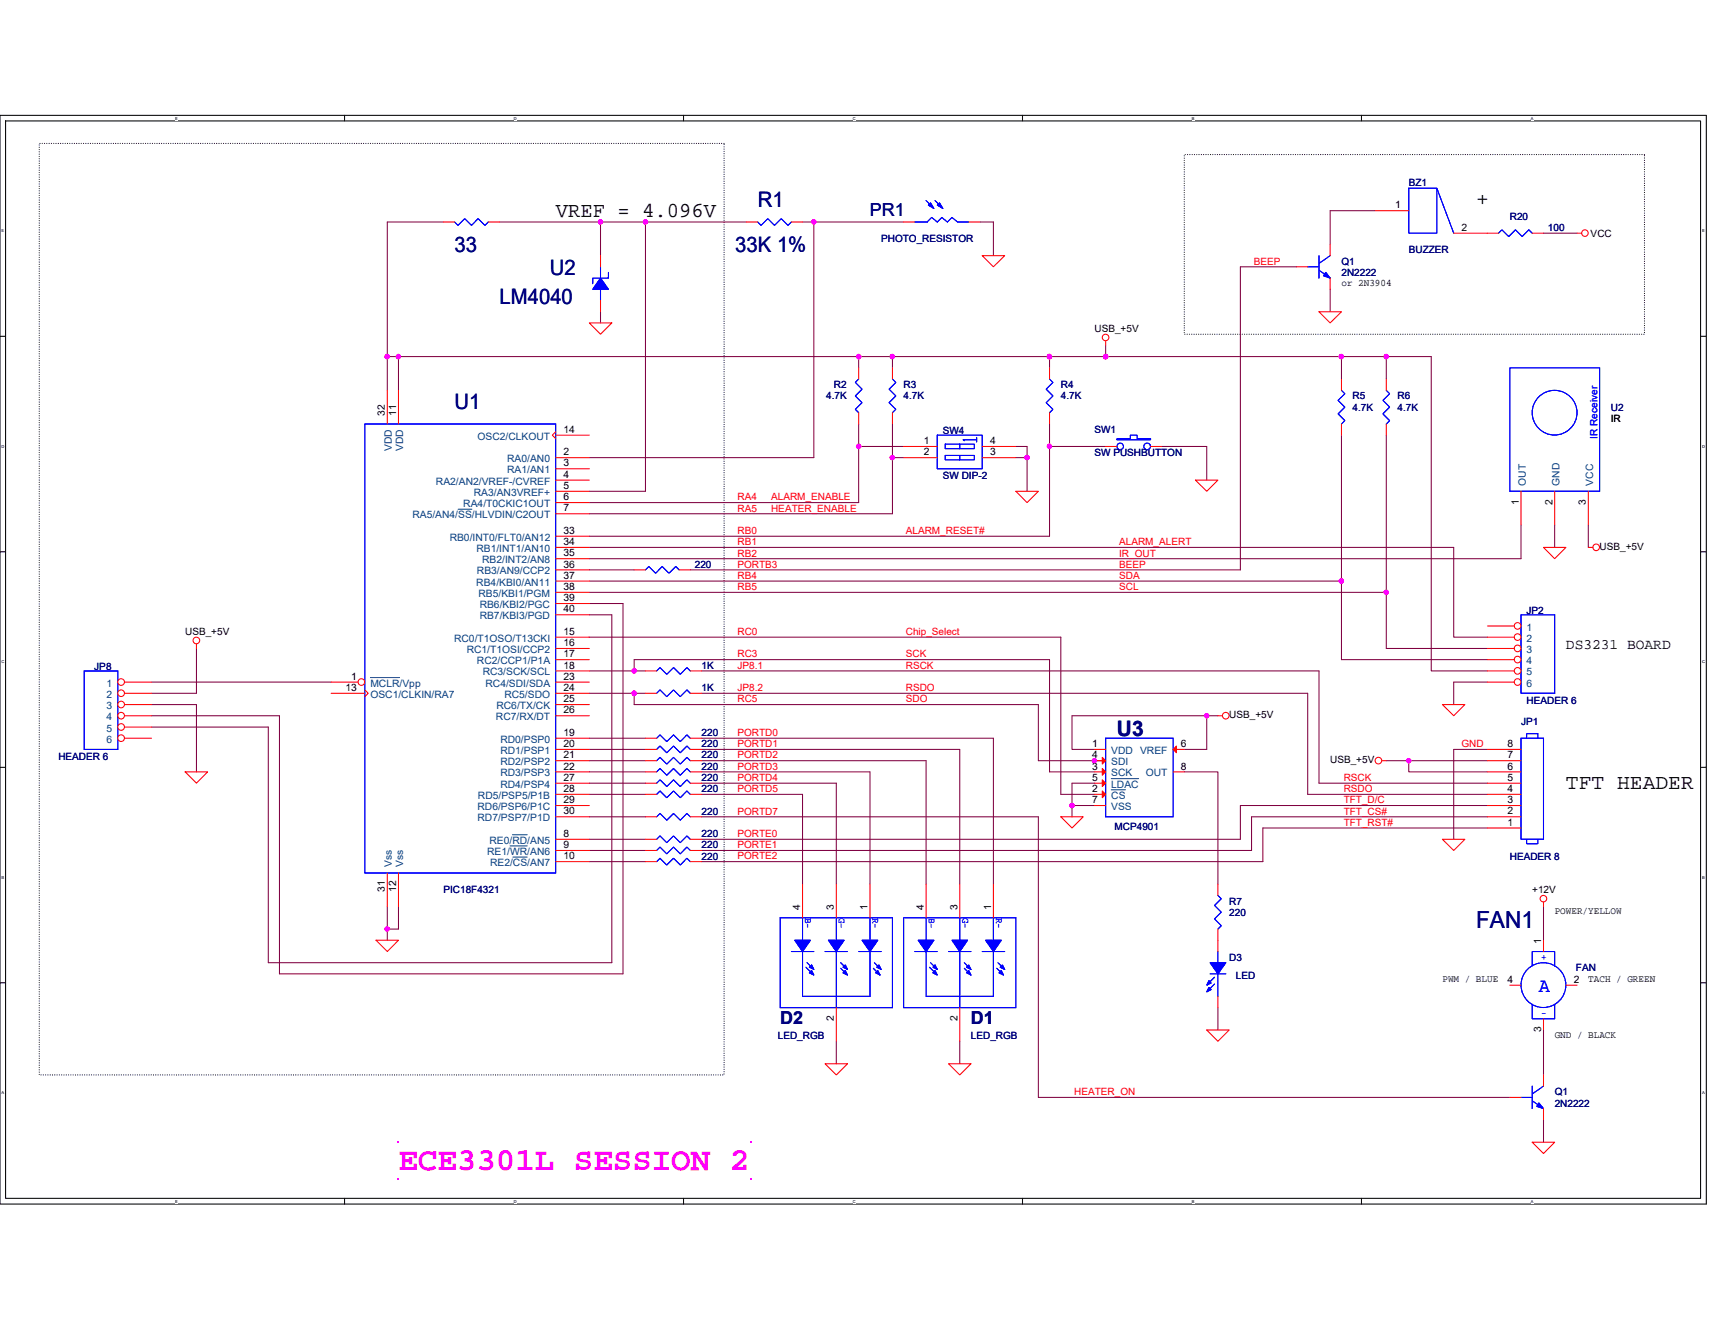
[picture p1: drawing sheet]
<svg xmlns="http://www.w3.org/2000/svg" width="279mm" height="216mm" viewBox="0 0 279 216" stroke-linecap="round" stroke-linejoin="round" font-family="sans-serif">
<path d="M0 18.8h278v177.4h-278zM.9 19.7h276.2v175.6h-276.2z" fill="none" stroke="#000" stroke-width=".17"/>
<g fill="#fff">
<path d="M28.5 18.9h.4v.7h-.4z"/>
<path d="M28.5 195.4h.4v.7h-.4z"/>
</g>
<path d="M56.1 18.8v.9M56.1 195.3v.9" fill="none" stroke="#000" stroke-width=".17"/>
<g fill="#fff">
<path d="M83.7 18.9h.5v.7h-.5z"/>
<path d="M83.7 195.4h.5v.7h-.5z"/>
</g>
<path d="M111.4 18.8v.9M111.4 195.3v.9" fill="none" stroke="#000" stroke-width=".17"/>
<g fill="#fff">
<path d="M139 18.9h.4v.7h-.4z"/>
<path d="M139 195.4h.4v.7h-.4z"/>
</g>
<path d="M166.6 18.8v.9M166.6 195.3v.9" fill="none" stroke="#000" stroke-width=".17"/>
<g fill="#fff">
<path d="M194.2 18.9h.4v.7h-.4z"/>
<path d="M194.2 195.4h.4v.7h-.4z"/>
</g>
<path d="M221.8 18.8v.9M221.8 195.3v.9" fill="none" stroke="#000" stroke-width=".17"/>
<g fill="#fff">
<path d="M249.4 18.9h.4v.7h-.4z"/>
<path d="M249.4 195.4h.4v.7h-.4z"/>
<path d="M.2 37.3h.5v.7h-.5z"/>
<path d="M277.3 37.3h.4v.7h-.4z"/>
<path d="M.2 72.3h.5v.8h-.5z"/>
<path d="M277.3 72.3h.4v.8h-.4z"/>
</g>
<path d="M0 54.8h.9M277.1 54.8h.9" fill="none" stroke="#000" stroke-width=".17"/>
<g fill="#fff">
<path d="M.2 107.5h.5v.7h-.5z"/>
<path d="M277.3 107.5h.4v.7h-.4z"/>
</g>
<path d="M0 89.9h.9M277.1 89.9h.9" fill="none" stroke="#000" stroke-width=".17"/>
<g fill="#fff">
<path d="M.2 142.6h.5v.7h-.5z"/>
<path d="M277.3 142.6h.4v.7h-.4z"/>
</g>
<path d="M0 125h.9M277.1 125h.9" fill="none" stroke="#000" stroke-width=".17"/>
<g fill="#fff">
<path d="M.2 177.7h.4v.7h-.4z"/>
<path d="M277.3 177.7h.4v.7h-.4z"/>
</g>
<path d="M0 160.1h.9M277.1 160.1h.9" fill="none" stroke="#000" stroke-width=".17"/>
<path d="M6.4 23.4h111.6v151.8h-111.6zM192.9 25.2h75v29.3h-75z" fill="none" stroke="#000" stroke-width=".17" stroke-dasharray="0 .3"/>
<g fill="#f0f">
<path d="M64.8 186h.2v.2h-.2z"/>
<path d="M122.3 186h.1v.2h-.1z"/>
<path d="M122.3 192.1h.1v.2h-.1z"/>
<path d="M64.8 192.1h.2v.2h-.2z"/>
</g>
<g fill="none" stroke="#800040" stroke-width=".17">
<path d="M72.2 36.2h-9.1v21.9M81.4 36.2h16.4M97.8 36.2v5.5M97.8 36.2h7.4M105.2 36.2h16.4M105.2 36.2v43.9h-9.2M130.7 36.2h1.9M132.6 36.2v38.4h-36.6M132.6 36.2h14.6M159.7 36.2h2.1v5.5M224 34.3h-7.3v5.5M251.5 38h5.4"/>
<path d="M63.1 58.1h1.8M63.1 58.1v5.5M64.9 58.1h75v1.8M64.9 58.1v5.5M97.8 50.8v1.8M139.9 58.1h5.5v1.8M145.4 58.1h25.6M171 58.1v1.8M171 58.1h9.1M180.1 58.1h38.4M180.1 56.3v1.8M211.2 43.5h-9.1v49.4h-89.6"/>
<path d="M216.7 47.1v3.7M218.5 58.1v3.7M218.5 58.1h14.7v51.2h9.1M225.8 58.1v3.7M139.9 72.7v9.2h-43.9M139.9 69.1v3.6M139.9 72.7h7.3M145.4 74.6h1.8M145.4 74.6v9.1h-49.4M145.4 69.1v5.5M165.5 72.7h1.8v1.9M165.5 74.6h1.8"/>
<path d="M167.3 74.6v5.5M171 72.7v14.7h-75M171 69.1v3.6h9.1M189.3 72.7h7.3v5.5M218.5 70.9v23.8M225.8 70.9v25.6M96 96.5h129.8M96 92.9h7.3M96 94.7h122.5M96 98.3h5.5v60.4h-56v-42.1h-20.8M96 89.2h140.8v14.6h5.5M218.5 94.7v12.8h23.8"/>
<path d="M225.8 96.5v9.2h16.5M247.8 85.5v5.5h-151.8M253.3 85.5v3.7M258.8 85.5v3.7M24.7 111.1h29.3M24.7 114.8h7.3v11M32 105.7v7.3h-7.3M96 100.2h3.7v56.7h-56v-38.4h-19M96 113h7.3v1.8h65.9v9.2h10.9M96 109.3h7.3M96 103.8h76.8v25.6h5.5M103.3 109.3v-1.8h67.7v18.3h7.3"/>
<path d="M103.3 109.3h1.9M103.3 113h1.9M114.3 109.3h100.6v18.3h27.4M114.3 113h98.7v16.4h29.3M196.6 116.6h-22v5.5h3.7M196.6 116.6v5.5h-3.7M196.6 116.6h1.8M242.3 111.1h-5.5v3.7M96 133.1h9.2M96 120.3h9.2M96 124h9.2M96 122.1h9.2"/>
<path d="M96 125.8h9.2M96 127.6h9.2M96 129.4h9.2M96 136.8h9.2M96 138.6h9.2M114.3 133.1h54.9v45.7h76.8M114.3 124h36.6v20.1M114.3 129.4h16.4v14.7M114.3 122.1h42.1v22M114.3 127.6h21.9v16.5M114.3 125.8h27.4v18.3M114.3 120.3h47.5v23.8"/>
<path d="M174.6 131.3v1.8M174.6 131.3h3.7M178.3 127.6h-3.7v3.7M192.9 125.8h5.5v18.3M225.8 124h3.7M229.5 124v1.8h12.8M229.5 124h12.8M242.3 134.9h-36.6v5.5h-91.4M242.3 131.3h-40.2v5.5h-87.8M242.3 122.1h-5.5v14.7M242.3 133.1h-38.4v5.5h-89.6M63.1 147.7v3.7"/>
<path d="M63.1 151.4v1.8M64.9 147.7v3.7h-1.8M96 140.4h9.2M251.5 147.7v5.5M136.2 169.7v3.6M156.4 169.7v3.6M198.4 164.2v3.6M251.5 167.8v7.4M251.5 182.5v3.6"/>
</g>
<g fill="#f0f" stroke="#f0f" stroke-width=".17">
<circle cx="180.1" cy="58.1" r=".36"/>
<circle cx="171" cy="58.1" r=".36"/>
<circle cx="63.1" cy="151.4" r=".36"/>
<circle cx="225.8" cy="58.1" r=".36"/>
<circle cx="218.5" cy="58.1" r=".36"/>
<circle cx="229.5" cy="123.9" r=".35"/>
<circle cx="171" cy="72.7" r=".36"/>
<circle cx="97.8" cy="36.2" r=".36"/>
<circle cx="132.6" cy="36.2" r=".36"/>
<circle cx="63.1" cy="58.1" r=".36"/>
<circle cx="105.1" cy="36.2" r=".36"/>
<circle cx="145.4" cy="58.1" r=".36"/>
<circle cx="167.3" cy="74.6" r=".36"/>
<circle cx="139.9" cy="72.7" r=".36"/>
<circle cx="64.9" cy="58.1" r=".36"/>
<circle cx="139.9" cy="58.1" r=".36"/>
<circle cx="145.4" cy="74.6" r=".36"/>
<circle cx="196.6" cy="116.6" r=".35"/>
<circle cx="174.6" cy="131.3" r=".36"/>
<circle cx="103.3" cy="113" r=".36"/>
<circle cx="178.3" cy="123.9" r=".35"/>
<circle cx="225.8" cy="96.5" r=".35"/>
<circle cx="218.5" cy="94.7" r=".36"/>
<circle cx="103.3" cy="109.3" r=".36"/>
</g>
<g fill="none" stroke="#f00" stroke-width=".17">
<path d="M72.2 36.2h1.9M79.5 36.2h1.9M121.6 36.2h1.8M128.9 36.2h1.8M147.2 36.2h1.8M157.8 36.2h1.9M216.7 39.8v1.9M224 34.3h5.5M236.8 38h7.3M249.6 38h1.9M256.9 38h.8M96 52.6h3.7l-1.9 1.9z"/>
<path d="M139.9 59.9v1.9M160 41.7h3.7l-1.9 1.8zM180.1 55.5v.8M211.2 43.5h1.8M214.9 50.8h3.6l-1.8 1.8zM216.7 45.3v1.8M139.9 67.2v1.9M147.2 72.7h5.5M147.2 74.6h5.5M160 72.7h5.5M160 74.6h5.5M180.1 72.7h1.9"/>
<path d="M187.5 72.7h1.8M194.8 78.2h3.6l-1.8 1.9zM165.5 80.1h3.7l-1.9 1.8zM251.5 89.2h3.6l-1.8 1.8zM258.8 89.2h.7M32 104.9v.8M105.2 109.3h1.8M105.2 113h1.8M112.5 109.3h1.8M112.5 113h1.8M198.4 116.6h.8M235 114.8h3.7l-1.9 1.8z"/>
<path d="M30.2 125.8h3.6l-1.8 1.8zM105.2 125.8h1.8M105.2 129.4h1.8M105.2 138.6h1.8M105.2 127.6h1.8M105.2 122.1h1.8M112.5 125.8h1.8M112.5 129.4h1.8M112.5 138.6h1.8M112.5 127.6h1.8M112.5 122.1h1.8M172.8 133.1h3.7l-1.9 1.8z"/>
<path d="M178.3 122.1h1.8M178.3 129.4h1.8M178.3 125.8h1.8M178.3 124h1.8M178.3 127.6h1.8M178.3 131.3h1.8M191.1 122.1h1.8M191.1 125.8h1.8M225.1 124h.7M235 136.8h3.7l-1.9 1.8zM242.3 134.9h5.5M242.3 133.1h5.5"/>
<path d="M242.3 131.3h5.5M242.3 129.4h5.5M242.3 127.6h5.5M242.3 125.8h5.5M242.3 124h5.5M242.3 122.1h5.5M61.3 153.2h3.6l-1.8 1.8zM105.2 140.4h1.8M112.5 140.4h1.8M130.7 144.1v5.4M136.2 144.1v5.4M141.7 144.1v5.4"/>
<path d="M251.5 147v.7M251.5 153.2v1.8M134.4 173.3h3.7l-1.9 1.9zM136.2 164.2v5.5M154.5 173.3h3.7l-1.8 1.9zM196.6 167.8h3.7l-1.9 1.9zM246 178.8h1.8M246 160.5h1.8M251.5 175.2v1.8M251.5 166v1.8M255.1 160.5h1.8M249.6 186.1h3.7l-1.8 1.9z"/>
<path d="M251.5 180.6v1.9"/>
<circle cx="258.2" cy="38" r=".53"/>
<circle cx="180.1" cy="55" r=".54"/>
<circle cx="260" cy="89.2" r=".54"/>
<circle cx="32" cy="104.4" r=".54"/>
<circle cx="199.7" cy="116.6" r=".54"/>
<circle cx="224.6" cy="123.9" r=".54"/>
<circle cx="251.5" cy="146.4" r=".54"/>
</g>
<g fill="none" stroke="#00f" stroke-width=".17">
<path d="M74.1 36.2l.5 .5 1.1-1.1 1.1 1.1 1.1-1.1 1.1 1.1 .5-.5M123.4 36.2l.6 .5 1.1-1.1 1.1 1.1 1.1-1.1 1.1 1.1 .5-.5M149 36.2h2l.8-.8 .9 .8 .7-.8 .9 .8 .8-.8 .9 .8h1.8M150.9 32.7l1.1 1.1M152.3 32.7l1.1 1.1M229.5 30.7h4.6v7.3h-4.6zM234.1 30.7l2.7 7.3M244.1 38l.6-.6 1.1 1.1 1.1-1.1 1.1 1.1 1.1-1.1 .5 .6M213 43.5h1.9M214.9 44l1.8 1.3M214.9 41.7v3.6M216.7 41.7l-1.8 1.2"/>
<path d="M139.9 61.8l-.6 .5 1.1 1.1-1.1 1.1 1.1 1.1-1.1 1.1 .6 .5M152.7 70.9h7.3v5.5h-7.3zM154 72.4h4.7v.7h-4.7zM154 74.2h4.7v.7h-4.7zM156.4 72.4v.7M156.4 74.2v.7M159.1 71.6h-2.2l.2 .2M159.1 71.3v.7M182 71.5h2.2v-.6h1.1v.6h2.2v.1h-5.5zM13.7 109.3h5.5v12.8h-5.5zM107 109.3l.5-.5 1.1 1.1 1.1-1.1 1.1 1.1 1.1-1.1 .6 .5M107 113l.5-.6 1.1 1.1 1.1-1.1 1.1 1.1 1.1-1.1 .6 .6"/>
<path d="M107 125.8l.5-.6 1.1 1.1 1.1-1.1 1.1 1.1 1.1-1.1 .6 .6M107 129.4l.5-.5 1.1 1.1 1.1-1.1 1.1 1.1 1.1-1.1 .6 .5M107 138.6l.5-.6 1.1 1.1 1.1-1.1 1.1 1.1 1.1-1.1 .6 .6M107 127.6l.5-.5 1.1 1.1 1.1-1.1 1.1 1.1 1.1-1.1 .6 .5M107 122.1l.5-.5 1.1 1.1 1.1-1.1 1.1 1.1 1.1-1.1 .6 .5M180.1 120.3h11v12.8h-11zM247.8 120.3h3.7v16.5h-3.7zM248.7 120.3v-.8h1.8v.8M248.7 136.8v.7h1.8v-.7M107 140.4l.5-.6 1.1 1.1 1.1-1.1 1.1 1.1 1.1-1.1 .6 .6M127.1 149.5h18.3v14.7h-18.3zM128.9 155h3.7"/>
<path d="M130.7 149.5v12.8h11v-12.8M131.3 157.6l1.1 1.1M131.5 156.9l1.1 1.1M134.4 155h3.7M136.2 149.5v14.7M137 157.8l1.1 1.1M137 156.9l1.1 1.1M139.9 155h3.7M142.3 157.8l1.1 1.1M142.5 156.9l1.1 1.1M249.6 157.4v-2.4h3.7v2.4M247.8 178.8h1.8"/>
<path d="M249.6 179.4l1.9 1.2M249.6 177v3.6M249.6 163.6v2.4h3.7v-2.4M251.5 177l-1.9 1.3"/>
<circle cx="182.5" cy="72.7" r=".53"/>
<circle cx="186.9" cy="72.7" r=".54"/>
<circle cx="251.4" cy="160.5" r="3.7"/>
</g>
<g fill="#00f" stroke="#00f" stroke-width=".17">
<path d="M250.7 179.7l.8 .9-1.1-.3z" fill-rule="evenodd"/>
<path d="M250.7 179.7l.8 .9-1.1-.3z" fill-rule="evenodd"/>
<path d="M140.4 153.2h2.6l-1.3 1.8z" fill-rule="evenodd"/>
<path d="M143.2 157.2l.4 .8-.8-.4z" fill-rule="evenodd"/>
<path d="M143 158.1l.4 .8-.8-.4z" fill-rule="evenodd"/>
<path d="M135 153.2h2.5l-1.3 1.8z" fill-rule="evenodd"/>
<path d="M129.5 153.2h2.5l-1.3 1.8z" fill-rule="evenodd"/>
<path d="M137.7 157.2l.4 .8-.8-.4z" fill-rule="evenodd"/>
<path d="M137.7 158.1l.4 .8-.8-.4z" fill-rule="evenodd"/>
<path d="M132.2 157.2l.4 .8-.8-.4z" fill-rule="evenodd"/>
<path d="M132.2 158.1l.4 .8-.8-.4z" fill-rule="evenodd"/>
<path d="M140.4 153.2h2.6l-1.3 1.8z" fill-rule="evenodd"/>
<path d="M143.2 157.2l.4 .8-.8-.4z" fill-rule="evenodd"/>
<path d="M143 158.1l.4 .8-.8-.4z" fill-rule="evenodd"/>
<path d="M135 153.2h2.5l-1.3 1.8z" fill-rule="evenodd"/>
<path d="M129.5 153.2h2.5l-1.3 1.8z" fill-rule="evenodd"/>
<path d="M137.7 157.2l.4 .8-.8-.4z" fill-rule="evenodd"/>
<path d="M137.7 158.1l.4 .8-.8-.4z" fill-rule="evenodd"/>
<path d="M132.2 157.2l.4 .8-.8-.4z" fill-rule="evenodd"/>
<path d="M132.2 158.1l.4 .8-.8-.4z" fill-rule="evenodd"/>
<path d="M151.6 33.1l.5 .9-.9-.6z" fill-rule="evenodd"/>
<path d="M153.1 33.1l.5 .9-.9-.6z" fill-rule="evenodd"/>
<path d="M151.6 33.1l.5 .9-.9-.6z" fill-rule="evenodd"/>
<path d="M153.1 33.1l.5 .9-.9-.6z" fill-rule="evenodd"/>
<path d="M216 44.4l.7 .9-1.1-.4z" fill-rule="evenodd"/>
<path d="M216 44.4l.7 .9-1.1-.4z" fill-rule="evenodd"/>
</g>
<g fill="#f00" stroke="#f00" stroke-width=".17">
<path d="M179.6 128.9l.5 .5-.5 .6z"/>
<path d="M179.6 125.2l.5 .6-.5 .5z"/>
<path d="M179.6 123.4l.5 .6-.5 .5z"/>
<path d="M179.6 127.1l.5 .5-.5 .6z"/>
<path d="M191.1 122.1l.6-.5v1.1z"/>
</g>
<path d="M181 128.7h2.4M181 126.9h4.5" fill="none" stroke="#004080" stroke-width=".16"/>
<circle cx="19.7" cy="111.1" r=".54" fill="#fff" stroke="#f00" stroke-width=".17"/>
<path d="M20.3 111.1h4.4" fill="none" stroke="#f00" stroke-width=".17"/>
<circle cx="19.7" cy="113" r=".54" fill="#fff" stroke="#f00" stroke-width=".17"/>
<path d="M20.3 113h4.4" fill="none" stroke="#f00" stroke-width=".17"/>
<circle cx="19.7" cy="114.8" r=".54" fill="#fff" stroke="#f00" stroke-width=".17"/>
<path d="M20.3 114.8h4.4" fill="none" stroke="#f00" stroke-width=".17"/>
<circle cx="19.7" cy="116.6" r=".54" fill="#fff" stroke="#f00" stroke-width=".17"/>
<path d="M20.3 116.6h4.4" fill="none" stroke="#f00" stroke-width=".17"/>
<circle cx="19.7" cy="118.5" r=".54" fill="#fff" stroke="#f00" stroke-width=".17"/>
<path d="M20.3 118.5h4.4" fill="none" stroke="#f00" stroke-width=".17"/>
<circle cx="19.7" cy="120.3" r=".54" fill="#fff" stroke="#f00" stroke-width=".17"/>
<path d="M218.5 61.8v1.8M218.5 69.1v1.8M225.8 61.8v1.8M225.8 69.1v1.8M247.8 80.1v5.4M253.3 80.1v5.4M258.8 80.1v5.4M20.3 120.3h4.4M105.2 124h1.8M112.5 124h1.8M198.4 144.1v1.8M198.4 151.4v1.8" fill="none" stroke="#f00" stroke-width=".17"/>
<g fill="none" stroke="#00f" stroke-width=".17">
<path d="M246 59.9h14.6v20.2h-14.6zM218.5 63.6l.6 .6-1.1 1 1.1 1.1-1.1 1.1 1.1 1.1-.6 .6M225.8 63.6l.6 .6-1.1 1 1.1 1.1-1.1 1.1 1.1 1.1-.6 .6M247.8 100.2h5.5v12.8h-5.5zM107 124l.5-.6 1.1 1.1 1.1-1.1 1.1 1.1 1.1-1.1 .6 .6M198.4 145.9l.6 .6-1.1 1 1.1 1.1-1.1 1.1 1.1 1.1-.6 .6"/>
<circle cx="253.3" cy="67.2" r="3.6"/>
</g>
<circle cx="247.2" cy="102" r=".54" fill="#fff" stroke="#f00" stroke-width=".17"/>
<path d="M242.3 102h4.4" fill="none" stroke="#f00" stroke-width=".17"/>
<circle cx="247.2" cy="103.8" r=".54" fill="#fff" stroke="#f00" stroke-width=".17"/>
<path d="M242.3 103.8h4.4" fill="none" stroke="#f00" stroke-width=".17"/>
<circle cx="247.2" cy="105.7" r=".54" fill="#fff" stroke="#f00" stroke-width=".17"/>
<path d="M242.3 105.7h4.4" fill="none" stroke="#f00" stroke-width=".17"/>
<circle cx="247.2" cy="107.5" r=".54" fill="#fff" stroke="#f00" stroke-width=".17"/>
<path d="M242.3 107.5h4.4" fill="none" stroke="#f00" stroke-width=".17"/>
<circle cx="247.2" cy="109.3" r=".54" fill="#fff" stroke="#f00" stroke-width=".17"/>
<path d="M242.3 109.3h4.4" fill="none" stroke="#f00" stroke-width=".17"/>
<circle cx="247.2" cy="111.1" r=".54" fill="#fff" stroke="#f00" stroke-width=".17"/>
<g fill="none" stroke="#f00" stroke-width=".17">
<path d="M97.8 49v1.8M97.8 41.7v1.8M145.4 59.9v1.9M171 59.9v1.9M145.4 67.2v1.9M171 67.2v1.9M103.3 92.9h1.9M110.6 92.9h1.9M242.3 111.1h4.4M105.2 136.8h1.8M105.2 120.3h1.8M105.2 133.1h1.8"/>
<path d="M112.5 136.8h1.8M112.5 120.3h1.8M112.5 133.1h1.8M150.9 144.1v5.4M156.4 144.1v5.4M161.8 144.1v5.4M198.4 153.2v1.8M156.4 164.2v5.5M198.4 162.3v1.9"/>
</g>
<g fill="none" stroke="#00f" stroke-width=".17">
<path d="M97.8 47.1v1.9M97.8 43.5v1.8M99.1 44.4v.9h-2.5v.9M59.4 69.1h31.1v73.1h-31.1zM145.4 61.8l.5 .5-1.1 1.1 1.1 1.1-1.1 1.1 1.1 1.1-.5 .5M171 61.8l.5 .5-1.1 1.1 1.1 1.1-1.1 1.1 1.1 1.1-.5 .5M105.2 92.9l.5-.6 1.1 1.1 1.1-1.1 1.1 1.1 1.1-1.1 .5 .6M107 136.8l.5-.6 1.1 1.1 1.1-1.1 1.1 1.1 1.1-1.1 .6 .6M107 120.3l.5-.6 1.1 1.1 1.1-1.1 1.1 1.1 1.1-1.1 .6 .6M107 133.1l.5-.6 1.1 1.1 1.1-1.1 1.1 1.1 1.1-1.1 .6 .6M147.2 149.5h18.3v14.7h-18.3zM149 155h3.7"/>
<path d="M150.9 149.5v12.8h10.9v-12.8M151.4 157.6l1.1 1.1M151.6 156.9l1.1 1.1M154.5 155h3.7M156.4 149.5v14.7M157.1 157.8l1.1 1.1M157.1 156.9l1.1 1.1M160 155h3.7M162.4 157.8l1.1 1.1M162.6 156.9l1.1 1.1M197.1 158.7h2.6M197.9 159.2l-1.1 1.1"/>
<path d="M198.4 155v1.9M198.4 158.7v3.6M197.9 160.3l-1.1 1.1"/>
</g>
<g fill="#00f" stroke="#00f" stroke-width=".17">
<path d="M197.1 156.9h2.6l-1.3 1.8z" fill-rule="evenodd"/>
<path d="M197 160.9l.3 .3-.7 .4z" fill-rule="evenodd"/>
<path d="M197 159.8l.3 .4-.7 .3z" fill-rule="evenodd"/>
<path d="M197.1 156.9h2.6l-1.3 1.8z" fill-rule="evenodd"/>
<path d="M197 160.9l.3 .3-.7 .4z" fill-rule="evenodd"/>
<path d="M197 159.8l.3 .4-.7 .3z" fill-rule="evenodd"/>
<path d="M160.6 153.2h2.5l-1.3 1.8z" fill-rule="evenodd"/>
<path d="M163.3 157.2l.4 .8-.8-.4z" fill-rule="evenodd"/>
<path d="M163.1 158.1l.4 .8-.7-.4z" fill-rule="evenodd"/>
<path d="M155.1 153.2h2.5l-1.2 1.8z" fill-rule="evenodd"/>
<path d="M149.6 153.2h2.5l-1.2 1.8z" fill-rule="evenodd"/>
<path d="M157.8 157.2l.4 .8-.7-.4z" fill-rule="evenodd"/>
<path d="M157.8 158.1l.4 .8-.7-.4z" fill-rule="evenodd"/>
<path d="M152.3 157.2l.4 .8-.7-.4z" fill-rule="evenodd"/>
<path d="M152.3 158.1l.4 .8-.7-.4z" fill-rule="evenodd"/>
<path d="M160.6 153.2h2.5l-1.3 1.8z" fill-rule="evenodd"/>
<path d="M163.3 157.2l.4 .8-.8-.4z" fill-rule="evenodd"/>
<path d="M163.1 158.1l.4 .8-.7-.4z" fill-rule="evenodd"/>
<path d="M155.1 153.2h2.5l-1.2 1.8z" fill-rule="evenodd"/>
<path d="M149.6 153.2h2.5l-1.2 1.8z" fill-rule="evenodd"/>
<path d="M157.8 157.2l.4 .8-.7-.4z" fill-rule="evenodd"/>
<path d="M157.8 158.1l.4 .8-.7-.4z" fill-rule="evenodd"/>
<path d="M152.3 157.2l.4 .8-.7-.4z" fill-rule="evenodd"/>
<path d="M152.3 158.1l.4 .8-.7-.4z" fill-rule="evenodd"/>
<path d="M97.8 45.3l1.3 1.8h-2.5z" fill-rule="evenodd"/>
<path d="M97.8 45.3l1.3 1.8h-2.5z" fill-rule="evenodd"/>
</g>
<circle cx="58.9" cy="111.1" r=".54" fill="#fff" stroke="#f00" stroke-width=".17"/>
<g fill="none" stroke="#f00" stroke-width=".17">
<path d="M63.1 63.6v5.5M64.9 63.6v5.5M90.5 74.6h5.5M90.5 76.4h5.5M90.5 78.2h5.5M90.5 70.4l-.5 .5 .5 .6M90.5 70.9h5.5M90.5 80.1h5.5M90.5 81.9h5.5M90.5 83.7h5.5M90.5 87.4h5.5M90.5 89.2h5.5"/>
<path d="M90.5 91h5.5M90.5 92.9h5.5M90.5 94.7h5.5M90.5 96.5h5.5M90.5 98.3h5.5M54 113h5.4M54 111.1h4.3M59.4 112.4l.6 .6-.6 .5M90.5 100.2h5.5M90.5 116.6h5.5M90.5 114.8h5.5M90.5 113h5.5"/>
<path d="M90.5 111.1h5.5M90.5 109.3h5.5M90.5 107.5h5.5M90.5 105.7h5.5M90.5 103.8h5.5M90.5 136.8h5.5M90.5 138.6h5.5M90.5 120.3h5.5M90.5 122.1h5.5M90.5 124h5.5M90.5 125.8h5.5M90.5 127.6h5.5"/>
<path d="M90.5 129.4h5.5M90.5 131.3h5.5M90.5 133.1h5.5M63.1 142.2v5.5M64.9 142.2v5.5M90.5 140.4h5.5"/>
</g>
<path d="M74.6 83h2.3M60.3 110.4h4.8M83.1 137.8h2.8M83.5 136h2.4M83.6 139.7h2.3" fill="none" stroke="#004080" stroke-width=".16"/>
<g fill="#f0f" stroke="#f0f" stroke-width=".17">
<circle cx="180.1" cy="58.1" r=".36"/>
<circle cx="171" cy="58.1" r=".36"/>
<circle cx="63.1" cy="151.4" r=".36"/>
<circle cx="225.8" cy="58.1" r=".36"/>
<circle cx="218.5" cy="58.1" r=".36"/>
<circle cx="229.5" cy="123.9" r=".35"/>
<circle cx="171" cy="72.7" r=".36"/>
<circle cx="97.8" cy="36.2" r=".36"/>
<circle cx="132.6" cy="36.2" r=".36"/>
<circle cx="63.1" cy="58.1" r=".36"/>
<circle cx="105.1" cy="36.2" r=".36"/>
<circle cx="145.4" cy="58.1" r=".36"/>
<circle cx="167.3" cy="74.6" r=".36"/>
<circle cx="139.9" cy="72.7" r=".36"/>
<circle cx="64.9" cy="58.1" r=".36"/>
<circle cx="139.9" cy="58.1" r=".36"/>
<circle cx="145.4" cy="74.6" r=".36"/>
<circle cx="196.6" cy="116.6" r=".35"/>
<circle cx="174.6" cy="131.3" r=".36"/>
<circle cx="103.3" cy="113" r=".36"/>
<circle cx="178.3" cy="123.9" r=".35"/>
<circle cx="225.8" cy="96.5" r=".35"/>
<circle cx="218.5" cy="94.7" r=".36"/>
<circle cx="103.3" cy="109.3" r=".36"/>
</g>
<text font-size="5.3" fill="#f0f" x="64.9" y="190.6">ECE3301L SESSION 2</text>
<text font-size="3.8" fill="#000080" x="240.5" y="151.2">FAN1</text>
<g font-size="3.5">
<text x="90.5" y="35.3">VREF = 4.096V</text>
<text x="240.5" y="33.4">+</text>
<text x="255.1" y="128.5">TFT HEADER</text>
</g>
<g font-size="3.5" fill="#000080">
<text x="123.4" y="33.8">R1</text>
<text x="74.1" y="41.1">33</text>
<text x="119.8" y="41.1">33K 1%</text>
<text x="89.6" y="44.8">U2</text>
<text x="81.4" y="49.5">LM4040</text>
<text x="74.1" y="66.7">U1</text>
<text x="182" y="119.8">U3</text>
</g>
<text font-size="3.3" fill="#00f" x="250.7" y="161.7">A</text>
<g font-size="2.9" fill="#000080">
<text x="141.7" y="35.1">PR1</text>
<text x="127.1" y="166.9">D2</text>
<text x="158.2" y="166.9">D1</text>
</g>
<text font-size="2.4" x="255.1" y="105.7">DS3231 BOARD</text>
<g font-size="1.7">
<text x="227.3" y="34">1</text>
<text x="238.1" y="37.6">2</text>
<text x="62.7" y="67.8" transform="rotate(-90 62.7 67.8)">32</text>
<text x="64.5" y="67.8" transform="rotate(-90 64.5 67.8)">11</text>
<text x="91.8" y="70.5">14</text>
<text x="91.8" y="74.2">2</text>
<text x="91.8" y="76">3</text>
<text x="91.8" y="77.9">4</text>
<text x="150.5" y="72.4">1</text>
<text x="150.5" y="74.2">2</text>
<text x="161.3" y="72.4">4</text>
<text x="161.3" y="74.2">3</text>
<text x="91.8" y="79.7">5</text>
<text x="91.8" y="81.5">6</text>
<text x="91.8" y="83.3">7</text>
<text x="247.4" y="82.3" transform="rotate(-90 247.4 82.3)">1</text>
<text x="252.9" y="82.3" transform="rotate(-90 252.9 82.3)">2</text>
<text x="258.4" y="82.3" transform="rotate(-90 258.4 82.3)">3</text>
<text x="91.8" y="87">33</text>
<text x="91.8" y="88.8">34</text>
<text x="91.8" y="94.3">37</text>
<text x="91.8" y="90.7">35</text>
<text x="91.8" y="92.5">36</text>
<text x="91.8" y="96.1">38</text>
<text x="91.8" y="98">39</text>
<text x="91.8" y="99.8">40</text>
<text x="91.8" y="105.3">16</text>
<text x="91.8" y="103.4">15</text>
<text x="91.8" y="107.1">17</text>
<text x="56.3" y="112.6">13</text>
<text x="57.2" y="110.8">1</text>
<text x="91.8" y="108.9">18</text>
<text x="91.8" y="112.6">24</text>
<text x="91.8" y="110.8">23</text>
<text x="91.8" y="114.4">25</text>
<text x="91.8" y="116.2">26</text>
<text x="91.8" y="119.9">19</text>
<text x="91.8" y="121.7">20</text>
<text x="91.8" y="123.6">21</text>
<text x="91.8" y="125.4">22</text>
<text x="177.9" y="121.7">1</text>
<text x="177.9" y="125.4">3</text>
<text x="177.9" y="123.6">4</text>
<text x="192.4" y="121.7">6</text>
<text x="192.4" y="125.4">8</text>
<text x="245.6" y="125.4">6</text>
<text x="245.6" y="123.6">7</text>
<text x="245.6" y="121.7">8</text>
<text x="91.8" y="130.9">29</text>
<text x="91.8" y="127.2">27</text>
<text x="91.8" y="129.1">28</text>
<text x="177.9" y="130.9">7</text>
<text x="177.9" y="129.1">2</text>
<text x="177.9" y="127.2">5</text>
<text x="245.6" y="130.9">3</text>
<text x="245.6" y="129.1">4</text>
<text x="245.6" y="127.2">5</text>
<text x="91.8" y="132.7">30</text>
<text x="91.8" y="136.4">8</text>
<text x="245.6" y="134.5">1</text>
<text x="245.6" y="132.7">2</text>
<text x="91.8" y="138.2">9</text>
<text x="91.8" y="140">10</text>
<text x="62.7" y="145.4" transform="rotate(-90 62.7 145.4)">31</text>
<text x="64.5" y="145.4" transform="rotate(-90 64.5 145.4)">12</text>
<text x="130.4" y="148.3" transform="rotate(-90 130.4 148.3)">4</text>
<text x="135.9" y="148.3" transform="rotate(-90 135.9 148.3)">3</text>
<text x="141.4" y="148.3" transform="rotate(-90 141.4 148.3)">1</text>
<text x="150.5" y="148.3" transform="rotate(-90 150.5 148.3)">4</text>
<text x="156" y="148.3" transform="rotate(-90 156 148.3)">3</text>
<text x="161.5" y="148.3" transform="rotate(-90 161.5 148.3)">1</text>
<text x="251.1" y="153.8" transform="rotate(-90 251.1 153.8)">1</text>
<text x="245.6" y="160.1">4</text>
<text x="256.4" y="160.1">2</text>
<text x="135.9" y="166.4" transform="rotate(-90 135.9 166.4)">2</text>
<text x="156" y="166.4" transform="rotate(-90 156 166.4)">2</text>
<text x="251.1" y="168.2" transform="rotate(-90 251.1 168.2)">3</text>
</g>
<g font-size="1.7" fill="#004080">
<text x="77.8" y="71.6">OSC2/CLKOUT</text>
<text x="63.9" y="73.5" transform="rotate(-90 63.9 73.5)">VDD</text>
<text x="65.7" y="73.5" transform="rotate(-90 65.7 73.5)">VDD</text>
<text x="82.6" y="75.3">RA0/AN0</text>
<text x="82.6" y="77.1">RA1/AN1</text>
<text x="71" y="79">RA2/AN2/VREF-/CVREF</text>
<text x="75.5" y="82.6">RA4/T0CKIC1OUT</text>
<text x="77.2" y="80.8">RA3/AN3VREF+</text>
<text x="248.6" y="79.1" transform="rotate(-90 248.6 79.1)">OUT</text>
<text x="254" y="79.1" transform="rotate(-90 254 79.1)">GND</text>
<text x="259.5" y="79.1" transform="rotate(-90 259.5 79.1)">VCC</text>
<text x="67.2" y="84.5">RA5/AN4/SS/HLVDIN/C2OUT</text>
<text x="73.3" y="88.1">RB0/INT0/FLT0/AN12</text>
<text x="77.6" y="89.9">RB1/INT1/AN10</text>
<text x="77.6" y="95.4">RB4/KBI0/AN11</text>
<text x="77.7" y="93.6">RB3/AN9/CCP2</text>
<text x="78.5" y="91.8">RB2/INT2/AN8</text>
<text x="78" y="97.3">RB5/KBI1/PGM</text>
<text x="78.1" y="99.1">RB6/KBI2/PGC</text>
<text x="78.1" y="100.9">RB7/KBI3/PGD</text>
<text x="74" y="104.6">RC0/T1OSO/T13CKI</text>
<text x="76" y="106.4">RC1/T1OSI/CCP2</text>
<text x="248.7" y="102.7">1</text>
<text x="248.7" y="104.6">2</text>
<text x="248.7" y="106.4">3</text>
<text x="17.4" y="111.9">1</text>
<text x="17.4" y="113.7">2</text>
<text x="60.3" y="111.9">MCLR/Vpp</text>
<text x="60.3" y="113.7">OSC1/CLKIN/RA7</text>
<text x="77.7" y="108.2">RC2/CCP1/P1A</text>
<text x="78.6" y="110.1">RC3/SCK/SCL</text>
<text x="79.1" y="111.9">RC4/SDI/SDA</text>
<text x="82.2" y="113.7">RC5/SDO</text>
<text x="248.7" y="108.2">4</text>
<text x="248.7" y="110.1">5</text>
<text x="248.7" y="111.9">6</text>
<text x="17.4" y="115.5">3</text>
<text x="17.4" y="117.4">4</text>
<text x="17.4" y="119.2">5</text>
<text x="80.8" y="117.4">RC7/RX/DT</text>
<text x="80.9" y="115.5">RC6/TX/CK</text>
<text x="17.4" y="121">6</text>
<text x="81.5" y="121">RD0/PSP0</text>
<text x="81.5" y="122.9">RD1/PSP1</text>
<text x="81.5" y="124.7">RD2/PSP2</text>
<text x="181" y="122.9">VDD</text>
<text x="181" y="124.7">SDI</text>
<text x="185.7" y="122.9">VREF</text>
<text x="77.8" y="132">RD6/PSP6/P1C</text>
<text x="77.9" y="130.2">RD5/PSP5/P1B</text>
<text x="81.5" y="126.5">RD3/PSP3</text>
<text x="81.5" y="128.4">RD4/PSP4</text>
<text x="181" y="130.2">CS</text>
<text x="181" y="126.5">SCK</text>
<text x="181" y="128.4">LDAC</text>
<text x="181" y="132">VSS</text>
<text x="186.7" y="126.5">OUT</text>
<text x="77.8" y="133.8">RD7/PSP7/P1D</text>
<text x="79.8" y="137.5">RE0/RD/AN5</text>
<text x="63.9" y="141.3" transform="rotate(-90 63.9 141.3)">Vss</text>
<text x="65.7" y="141.3" transform="rotate(-90 65.7 141.3)">Vss</text>
<text x="79.4" y="139.3">RE1/WR/AN6</text>
<text x="79.8" y="141.1">RE2/CS/AN7</text>
</g>
<g font-size="1.6" fill="#000080">
<text x="229.5" y="30.3">BZ1</text>
<text x="246" y="35.8">R20</text>
<text x="143.6" y="39.5">PHOTO_RESISTOR</text>
<text x="229.5" y="41.3">BUZZER</text>
<text x="252.2" y="37.7">100</text>
<text x="218.5" y="43.1">Q1</text>
<text x="218.5" y="45">2N2222</text>
<text x="134.6" y="65.1">4.7K</text>
<text x="135.9" y="63.2">R2</text>
<text x="147.2" y="63.2">R3</text>
<text x="147.2" y="65.1">4.7K</text>
<text x="172.8" y="63.2">R4</text>
<text x="172.8" y="65.1">4.7K</text>
<text x="220.4" y="65.1">R5</text>
<text x="227.7" y="65.1">R6</text>
<text x="153.6" y="70.7">SW4</text>
<text x="178.3" y="70.6">SW1</text>
<text x="220.4" y="66.9">4.7K</text>
<text x="227.7" y="66.9">4.7K</text>
<text x="262.4" y="66.9">U2</text>
<text x="178.3" y="74.2">SW PUSHBUTTON</text>
<text x="153.6" y="78.1">SW DIP-2</text>
<text x="113.2" y="92.5">220</text>
<text x="248.7" y="100">JP2</text>
<text x="15.4" y="109.2">JP8</text>
<text x="114.3" y="109">1K</text>
<text x="114.3" y="112.6">1K</text>
<text x="114.3" y="120">220</text>
<text x="247.8" y="118.1">JP1</text>
<text x="248.7" y="114.6">HEADER 6</text>
<text x="9.5" y="123.8">HEADER 6</text>
<text x="114.3" y="125.4">220</text>
<text x="114.3" y="121.8">220</text>
<text x="114.3" y="123.6">220</text>
<text x="114.3" y="129.1">220</text>
<text x="114.3" y="127.3">220</text>
<text x="114.3" y="136.4">220</text>
<text x="114.3" y="132.7">220</text>
<text x="181.6" y="135.3">MCP4901</text>
<text x="114.3" y="140.1">220</text>
<text x="114.3" y="138.2">220</text>
<text x="246" y="140.1">HEADER 8</text>
<text x="72.2" y="145.5">PIC18F4321</text>
<text x="200.3" y="147.4">R7</text>
<text x="200.3" y="149.2">220</text>
<text x="200.3" y="156.5">D3</text>
<text x="201.3" y="159.4">LED</text>
<text x="256.8" y="158.2">FAN</text>
<text x="126.7" y="169.3">LED_RGB</text>
<text x="158.2" y="169.3">LED_RGB</text>
<text x="253.3" y="178.5">Q1</text>
<text x="253.3" y="180.3">2N2222</text>
</g>
<g font-size="1.6">
<text x="259.1" y="38.6">VCC</text>
<text x="218.5" y="46.6">or 2N3904</text>
<text x="178.3" y="54.1">USB_+5V</text>
<text x="262.4" y="68.7">IR</text>
<text x="260.6" y="89.6">USB_+5V</text>
<text x="30.2" y="103.5">USB_+5V</text>
<text x="200.3" y="117">USB_+5V</text>
<text x="216.7" y="124.3">USB_+5V</text>
<text x="249.6" y="145.5">+12V</text>
<text x="253.3" y="149">POWER/YELLOW</text>
<text x="235" y="160">PWM / BLUE</text>
<text x="258.8" y="160">TACH / GREEN</text>
<text x="253.3" y="169.1">GND / BLACK</text>
</g>
<g font-size="1.6" fill="#f00">
<text x="204.3" y="43.1">BEEP</text>
<text x="120.1" y="81.5">RA4</text>
<text x="120.1" y="83.4">RA5</text>
<text x="125.6" y="81.5">ALARM_ENABLE</text>
<text x="125.6" y="83.4">HEATER_ENABLE</text>
<text x="120.1" y="88.8">RB1</text>
<text x="120.1" y="87">RB0</text>
<text x="147.6" y="87">ALARM_RESET#</text>
<text x="182.3" y="88.8">ALARM_ALERT</text>
<text x="120.1" y="94.3">RB4</text>
<text x="120.1" y="90.7">RB2</text>
<text x="120.1" y="92.5">PORTB3</text>
<text x="182.3" y="94.3">SDA</text>
<text x="182.3" y="90.7">IR_OUT</text>
<text x="182.3" y="92.5">BEEP</text>
<text x="120.1" y="96.2">RB5</text>
<text x="182.3" y="96.2">SCL</text>
<text x="120.1" y="103.5">RC0</text>
<text x="120.1" y="107.1">RC3</text>
<text x="147.6" y="103.5">Chip_Select</text>
<text x="147.6" y="107.1">SCK</text>
<text x="120.1" y="109">JP8.1</text>
<text x="120.1" y="112.6">JP8.2</text>
<text x="147.6" y="109">RSCK</text>
<text x="147.6" y="112.6">RSDO</text>
<text x="120.1" y="119.9">PORTD0</text>
<text x="120.1" y="114.4">RC5</text>
<text x="147.6" y="114.4">SDO</text>
<text x="120.1" y="121.8">PORTD1</text>
<text x="120.1" y="123.6">PORTD2</text>
<text x="120.1" y="125.4">PORTD3</text>
<text x="238.1" y="121.8">GND</text>
<text x="120.1" y="127.3">PORTD4</text>
<text x="120.1" y="129.1">PORTD5</text>
<text x="218.9" y="127.3">RSCK</text>
<text x="218.9" y="129.1">RSDO</text>
<text x="218.9" y="130.9">TFT_D/C</text>
<text x="120.1" y="136.4">PORTE0</text>
<text x="120.1" y="132.7">PORTD7</text>
<text x="218.9" y="132.7">TFT_CS#</text>
<text x="218.9" y="134.6">TFT_RST#</text>
<text x="120.1" y="140">PORTE2</text>
<text x="120.1" y="138.2">PORTE1</text>
<text x="175" y="178.5">HEATER_ON</text>
</g>
<g font-size="1.6" fill="#00f">
<text x="260.3" y="71.5" transform="rotate(-90 260.3 71.5)">IR Receiver</text>
<text x="131.2" y="149.5" transform="rotate(90 131.2 149.5)">B-</text>
<text x="136.7" y="149.5" transform="rotate(90 136.7 149.5)">G-</text>
<text x="142.2" y="149.5" transform="rotate(90 142.2 149.5)">R-</text>
<text x="151.3" y="149.5" transform="rotate(90 151.3 149.5)">B-</text>
<text x="156.8" y="149.5" transform="rotate(90 156.8 149.5)">G-</text>
<text x="162.3" y="149.5" transform="rotate(90 162.3 149.5)">R-</text>
<text x="251.1" y="156.5">+</text>
<text x="251.1" y="165.6">-</text>
</g>
<g font-size=".7">
<text x="28.5" y="19.5">E</text>
<text x="83.7" y="19.5">D</text>
<text x="139" y="19.5">C</text>
<text x="194.2" y="19.5">B</text>
<text x="249.4" y="19.5">A</text>
<text x=".2" y="37.8">E</text>
<text x="277.3" y="37.8">E</text>
<text x=".2" y="72.9">D</text>
<text x="277.3" y="72.9">D</text>
<text x=".2" y="108.1">C</text>
<text x="277.3" y="108.1">C</text>
<text x=".2" y="143.2">B</text>
<text x="277.3" y="143.2">B</text>
<text x=".2" y="178.3">A</text>
<text x="277.3" y="178.3">A</text>
<text x="28.5" y="196">E</text>
<text x="83.7" y="196">D</text>
<text x="139" y="196">C</text>
<text x="194.2" y="196">B</text>
<text x="249.4" y="196">A</text>
</g>
</svg>
